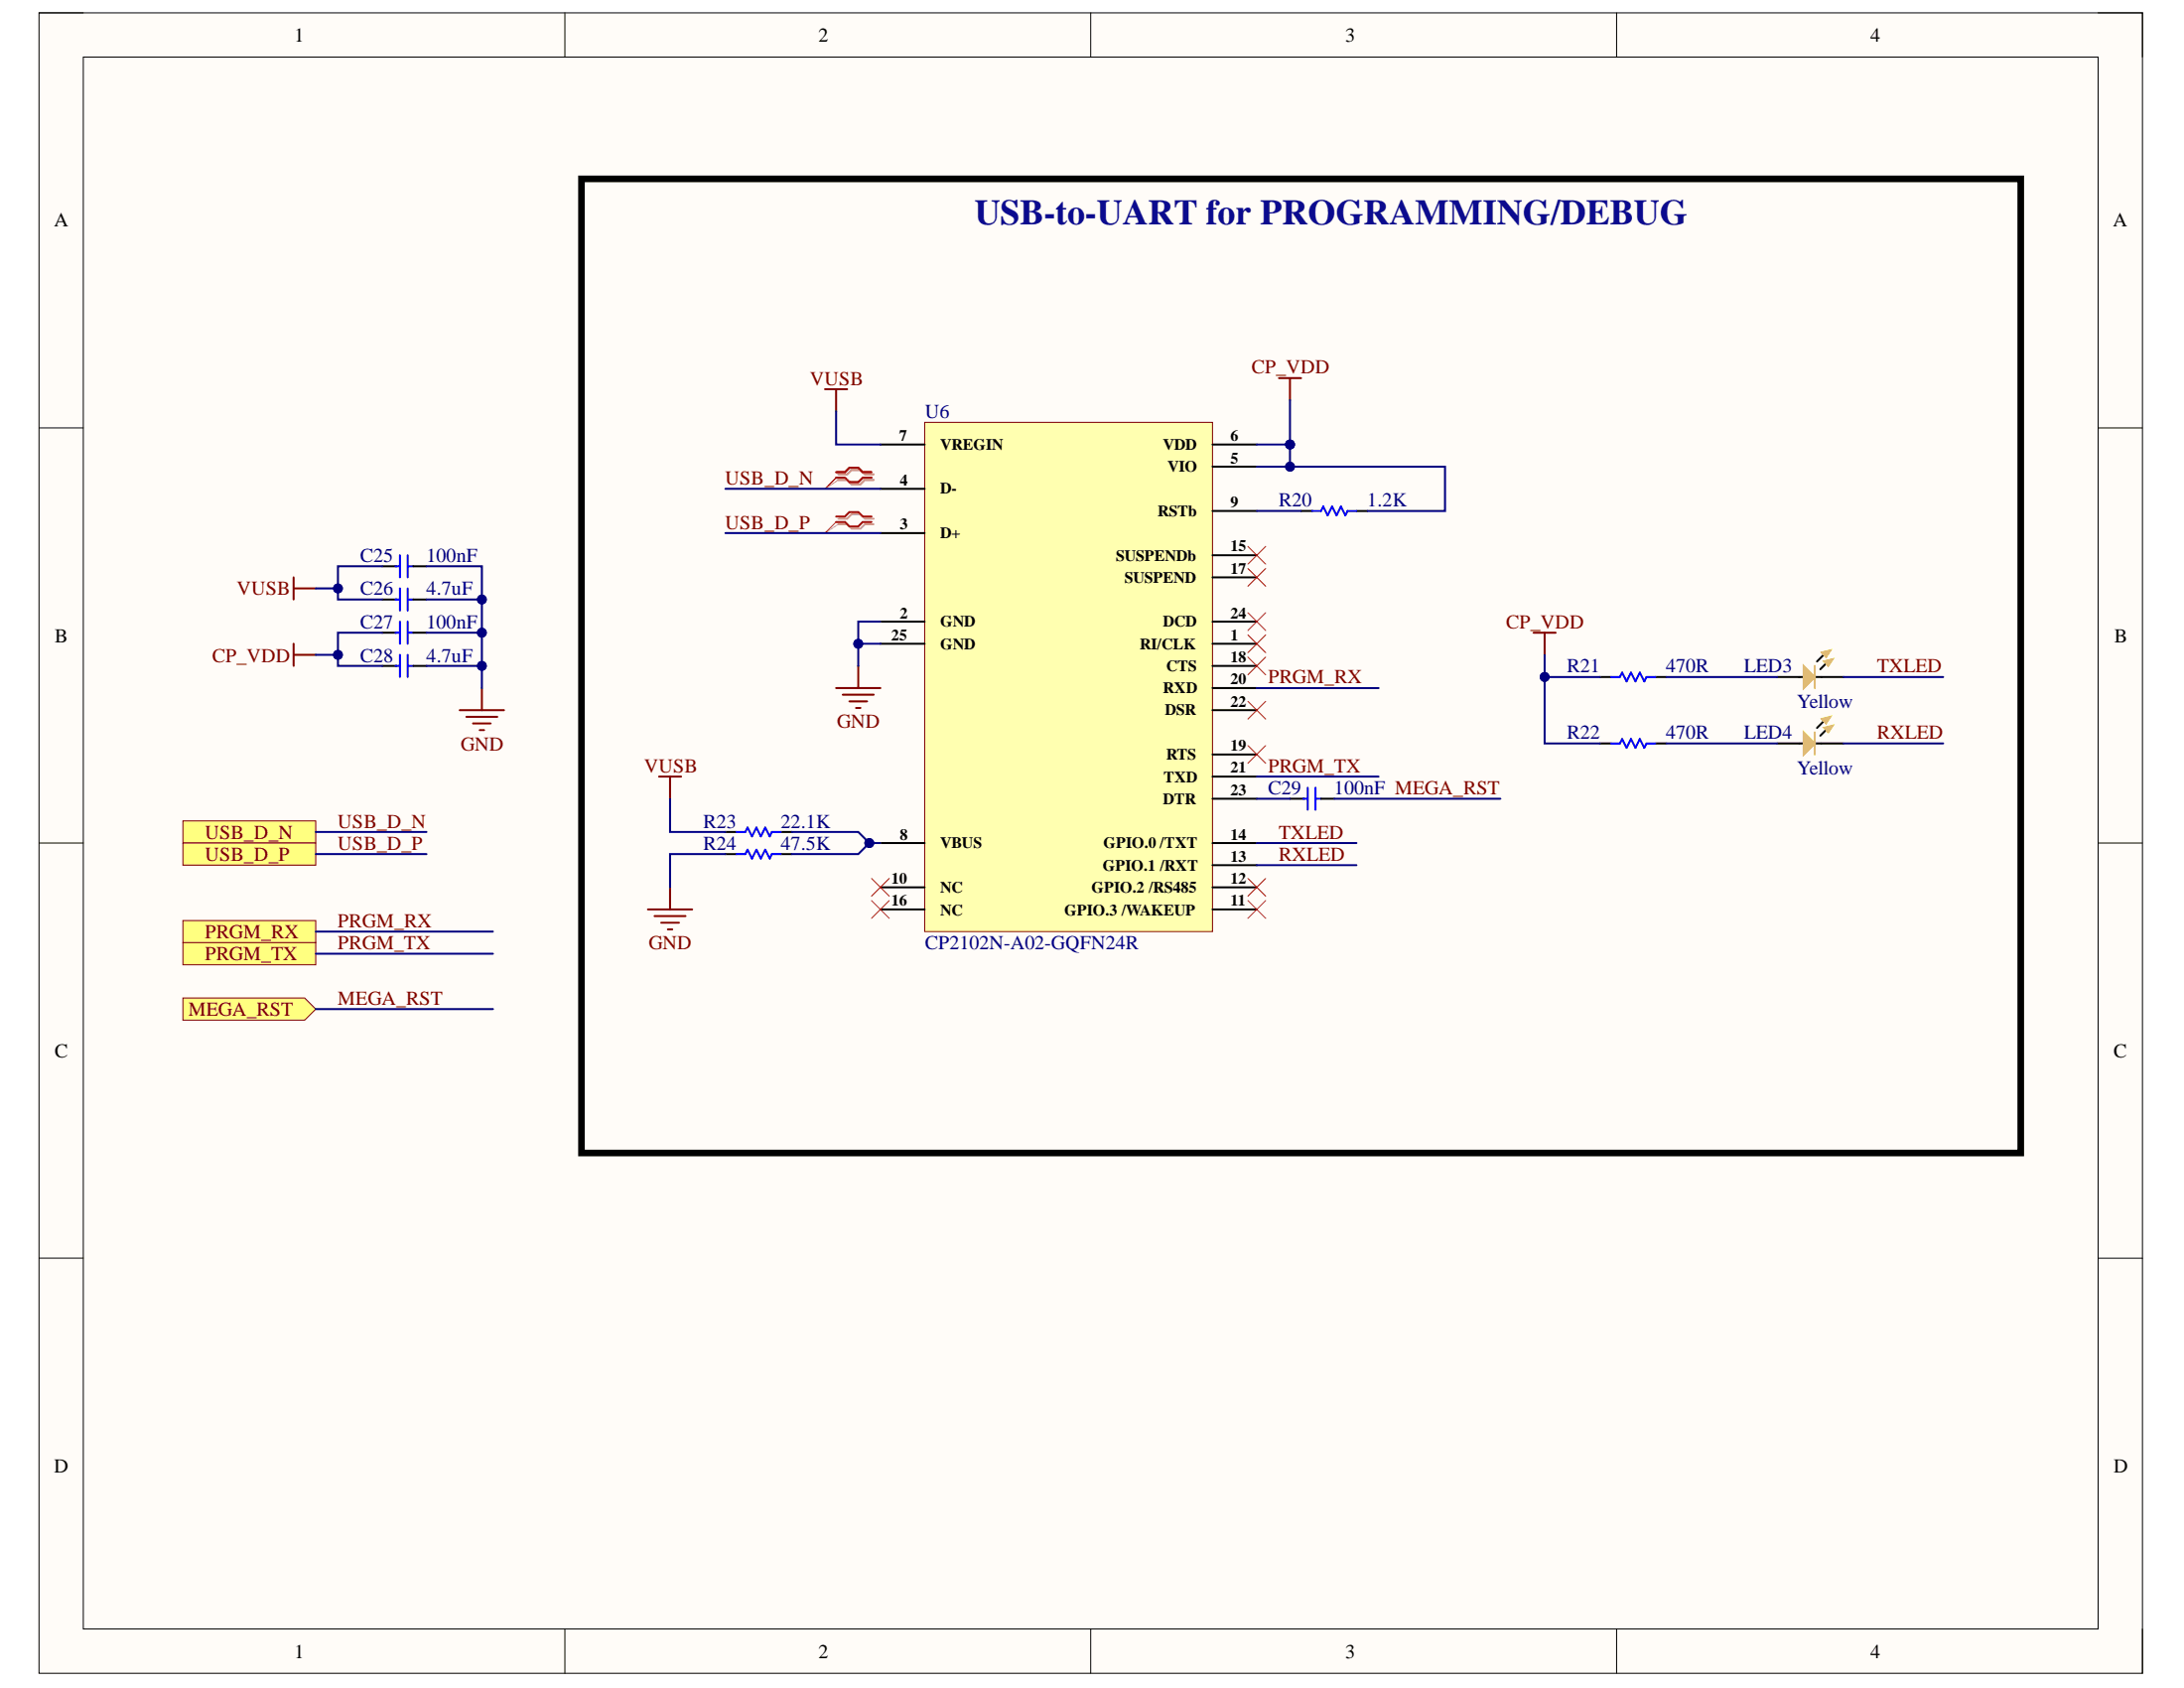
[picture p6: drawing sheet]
<svg xmlns="http://www.w3.org/2000/svg" width="279mm" height="216mm" viewBox="0 0 279 216" stroke-linecap="round" stroke-linejoin="round" font-family="sans-serif">
<path d="M5 1.6h269.1v212.4h-269.1z" fill-rule="evenodd" fill="#fffcf8"/>
<path d="M5 1.6h269.1v212.4h-269.1z" fill="none" stroke="#000" stroke-width=".13"/>
<path d="M10.7 7.3h257.7v201.1h-257.7z" fill-rule="evenodd" fill="#fffcf8"/>
<g fill="none" stroke="#000" stroke-width=".13">
<path d="M5 1.6h5.7M10.7 7.3h257.7v201.1h-257.7zM72.3 1.6v5.7M139.5 1.6v5.7M206.8 1.6v5.7M268.4 1.6h5.7v5.7M5 54.7h5.7M268.4 54.7h5.7M5 107.8h5.7M268.4 107.8h5.7M5 160.9h5.7M268.4 160.9h5.7"/>
<path d="M72.3 208.4v5.6M139.5 208.4v5.6M206.8 208.4v5.6M274.1 208.4v5.6"/>
</g>
<path d="M118.3 54h36.8v65.2h-36.8z" fill-rule="evenodd" fill="#ffffb0"/>
<path d="M118.3 54h36.8v65.2h-36.8z" fill="none" stroke="#800000" stroke-width=".13"/>
<g fill="none" stroke="#000" stroke-width=".25">
<path d="M112.6 56.9h5.7M155.1 59.7h5.7M155.1 56.9h5.7M112.6 79.5h5.7M112.6 68.2h5.7M112.6 62.5h5.7M155.1 79.5h5.7M155.1 65.4h5.7M155.1 71h5.7M155.1 73.8h5.7M112.6 82.3h5.7M155.1 82.3h5.7"/>
<path d="M155.1 85.2h5.7M155.1 96.5h5.7M155.1 88h5.7M155.1 99.3h5.7M155.1 90.8h5.7M112.6 107.8h5.7M112.6 113.5h5.7M112.6 116.3h5.7M155.1 107.8h5.7M155.1 113.5h5.7M155.1 116.3h5.7M155.1 110.7h5.7"/>
<path d="M155.1 102.2h5.7"/>
</g>
<g fill="none" stroke="#800000" stroke-width=".25">
<path d="M105.5 49.8h2.9M107 49.8v2.8M163.6 48.4h2.8M165 48.4v2.8M37.6 73.8v2.9M37.6 75.3h2.8M37.6 82.3v2.9M37.6 83.8h2.8M58.8 90.8h5.7M59.7 91.7h3.9M60.5 92.5h2.3M61.4 93.4h.5"/>
<path d="M61.6 88v2.8M84.3 99.3h2.8M85.7 99.3v2.9M107 88h5.6M107.8 88.9h4M108.7 89.7h2.2M109.5 90.6h.6M109.8 85.2v2.8M196.2 80.9h2.8M197.6 80.9v2.9M82.9 116.3h5.7M83.7 117.2h4"/>
<path d="M84.6 118h2.3M85.4 118.9h.6M85.7 113.5v2.8"/>
</g>
<g fill="none" stroke="#f00" stroke-width=".13">
<path d="M107 61.1l-1.5 1.4M107 66.8l-1.5 1.4M159.6 78.4l2.3 2.2M159.6 72.7l2.3 2.3M159.6 69.9l2.3 2.2M161.9 78.4l-2.3 2.2M161.9 72.7l-2.3 2.3M161.9 69.9l-2.3 2.2M159.6 95.4l2.3 2.2M159.6 89.7l2.3 2.3M159.6 84l2.3 2.3M159.6 81.2l2.3 2.3"/>
<path d="M161.9 95.4l-2.3 2.2M161.9 89.7l-2.3 2.3M161.9 84l-2.3 2.3M161.9 81.2l-2.3 2.3M111.5 112.4l2.3 2.2M111.5 115.2l2.3 2.3M113.8 112.4l-2.3 2.2M113.8 115.2l-2.3 2.3M159.6 115.2l2.3 2.3M159.6 112.4l2.3 2.2M161.9 115.2l-2.3 2.3M161.9 112.4l-2.3 2.2"/>
</g>
<path d="M107.2 60.7h1.2l.5-.6h1.2l.5 .6h1.2M107.2 61.4h1.2l.5 .6h1.2l.5-.6h1.2M107.2 66.3h1.2l.5-.5h1.2l.5 .5h1.2M107.2 67h1.2l.5 .6h1.2l.5-.6h1.2" fill="none" stroke="#d0a19e" stroke-width=".25"/>
<path d="M107.2 61.4l-1.7 1.1M107.2 67l-1.7 1.2" fill="none" stroke="#d0a19e" stroke-width=".13"/>
<path d="M107 60.4h1.1l.6-.6h1.1l.6 .6h1.1M107 61.1h1.1l.6 .6h1.1l.6-.6h1.1M107 66.1h1.1l.6-.6h1.1l.6 .6h1.1M107 66.8h1.1l.6 .5h1.1l.6-.5h1.1" fill="none" stroke="#f00" stroke-width=".25"/>
<path d="M23.4 117.7h17v2.9h-17z" fill-rule="evenodd" fill="#ffff80"/>
<path d="M23.4 117.7h17v2.9h-17z" fill="none" stroke="#800000" stroke-width=".13"/>
<path d="M23.4 120.6h17v2.8h-17z" fill-rule="evenodd" fill="#ffff80"/>
<path d="M23.4 120.6h17v2.8h-17z" fill="none" stroke="#800000" stroke-width=".13"/>
<path d="M23.4 105h17v2.8h-17z" fill-rule="evenodd" fill="#ffff80"/>
<path d="M23.4 105h17v2.8h-17z" fill="none" stroke="#800000" stroke-width=".13"/>
<path d="M23.4 107.8h17v2.9h-17z" fill-rule="evenodd" fill="#ffff80"/>
<path d="M23.4 107.8h17v2.9h-17z" fill="none" stroke="#800000" stroke-width=".13"/>
<g fill="none" stroke="#000" stroke-width=".25">
<path d="M48.9 76.7h1.8M48.9 72.4h1.8M52.9 76.7h1.7M52.9 72.4h1.7M166.4 65.4h1.5M173.5 65.4h1.4M48.9 85.2h1.8M48.9 80.9h1.8M52.9 85.2h1.7M52.9 80.9h1.7M204.7 86.6h1.4M204.7 95.1h1.4"/>
<path d="M211.8 86.6h1.4M211.8 95.1h1.4M233.6 84.9l-.7 .7M92.8 106.4h1.4M92.8 109.2h1.4M99.9 106.4h1.4M99.9 109.2h1.4"/>
</g>
<g fill="none" stroke="#00f" stroke-width=".25">
<path d="M50.6 76.7h.6M50.6 72.4h.6M51.2 71v2.8M51.2 75.3v2.8M51.2 79.5v2.8M52.2 71v2.8M52.2 75.3v2.8M52.2 79.5v2.8M52.3 76.7h.6M52.3 72.4h.6M167.9 65.4h1.1l.3-.6 .5 1.1 .6-1.1 .6 1.1 .5-1.1 .6 1.1 .3-.5M172.4 65.4h1.1"/>
<path d="M50.6 85.2h.6M50.6 80.9h.6M51.2 83.8v2.8M52.2 83.8v2.8M52.3 85.2h.6M52.3 80.9h.6M206.1 86.6h1.1l.3-.6 .6 1.2 .6-1.2 .5 1.2 .6-1.2 .6 1.2 .2-.6h1.2M206.1 95.1h1.1l.3-.6 .6 1.2 .6-1.2 .5 1.2 .6-1.2 .6 1.2 .2-.6h1.2M94.2 106.4h1.1l.3-.6 .6 1.2 .6-1.2 .5 1.2 .6-1.2 .6 1.2 .2-.6h1.2M94.2 109.2h1.1l.3-.5 .6 1.1 .6-1.1 .5 1.1 .6-1.1 .6 1.1 .2-.6h1.2"/>
</g>
<path d="M74.4 22.9h184.1v124.6h-184.1z" fill="none" stroke="#000" stroke-width=".85"/>
<path d="M233.2 84.6l1.4-.4-.7 1z" fill-rule="evenodd" fill="#f1c232"/>
<path d="M233.2 84.6l1.4-.4-.7 1z" fill="none" stroke="#f1c232" stroke-width=".13"/>
<path d="M233.3 83.8l-.8 .8" fill="none" stroke="#000" stroke-width=".25"/>
<path d="M233 83.4l1.3-.3-.7 1z" fill-rule="evenodd" fill="#f1c232"/>
<path d="M233 83.4l1.3-.3-.7 1z" fill="none" stroke="#f1c232" stroke-width=".13"/>
<path d="M227.4 86.6h3.3M232.2 86.6h3.6" fill="none" stroke="#000" stroke-width=".25"/>
<path d="M232.2 85.2v2.8" fill="none" stroke="#f1c232" stroke-width=".25"/>
<path d="M230.7 85.2l1.5 1.4-1.5 1.4z" fill="#f1c232"/>
<path d="M230.7 85.2l1.5 1.4-1.5 1.4z" fill="none" stroke="#f1c232" stroke-width=".25"/>
<path d="M233.6 93.4l-.7 .7" fill="none" stroke="#000" stroke-width=".25"/>
<path d="M233.2 93.1l1.4-.4-.7 1z" fill-rule="evenodd" fill="#f1c232"/>
<path d="M233.2 93.1l1.4-.4-.7 1z" fill="none" stroke="#f1c232" stroke-width=".13"/>
<path d="M233.3 92.3l-.8 .8" fill="none" stroke="#000" stroke-width=".25"/>
<path d="M233 91.9l1.3-.3-.7 1z" fill-rule="evenodd" fill="#f1c232"/>
<path d="M233 91.9l1.3-.3-.7 1z" fill="none" stroke="#f1c232" stroke-width=".13"/>
<path d="M227.4 95.1h3.3M232.2 95.1h3.6" fill="none" stroke="#000" stroke-width=".25"/>
<path d="M232.2 93.7v2.8" fill="none" stroke="#f1c232" stroke-width=".25"/>
<path d="M230.7 93.7l1.5 1.4-1.5 1.4z" fill="#f1c232"/>
<path d="M230.7 93.7l1.5 1.4-1.5 1.4z" fill="none" stroke="#f1c232" stroke-width=".25"/>
<path d="M165 102.2h1.9M169 102.2h1.7" fill="none" stroke="#000" stroke-width=".25"/>
<path d="M166.7 102.2h.6M167.3 100.7v2.9M168.3 100.7v2.9M168.4 102.2h.6" fill="none" stroke="#00f" stroke-width=".25"/>
<g fill="none" stroke="#000080" stroke-width=".25">
<path d="M107 52.6v4.3h5.6M92.8 62.5h19.8M92.8 68.2h19.8M160.8 65.4h5.6M160.8 99.3h15.6M160.8 88h15.6M213.2 86.6h14.2M213.2 95.1h14.2M235.8 86.6h12.8M235.8 95.1h12.8M40.4 119.2h22.7M40.4 106.4h14.2"/>
<path d="M40.4 109.2h14.2M101.3 106.4h8.5l1.4 1.4h1.4M160.8 107.8h12.7M40.4 122h22.7"/>
</g>
<circle cx="111.2" cy="107.8" r=".57" fill="#000080"/>
<circle cx="111.2" cy="107.8" r=".57" fill="none" stroke="#000080" stroke-width=".13"/>
<path d="M61.6 76.7v11.3M85.7 102.2v4.2h7.1" fill="none" stroke="#000080" stroke-width=".25"/>
<circle cx="61.6" cy="76.7" r=".57" fill="#000080"/>
<circle cx="61.6" cy="76.7" r=".57" fill="none" stroke="#000080" stroke-width=".13"/>
<circle cx="61.6" cy="80.9" r=".57" fill="#000080"/>
<circle cx="61.6" cy="80.9" r=".57" fill="none" stroke="#000080" stroke-width=".13"/>
<circle cx="61.6" cy="85.2" r=".57" fill="#000080"/>
<circle cx="61.6" cy="85.2" r=".57" fill="none" stroke="#000080" stroke-width=".13"/>
<path d="M54.6 80.9h7" fill="none" stroke="#000080" stroke-width=".25"/>
<circle cx="61.6" cy="80.9" r=".57" fill="#000080"/>
<circle cx="61.6" cy="80.9" r=".57" fill="none" stroke="#000080" stroke-width=".13"/>
<path d="M54.6 85.2h7" fill="none" stroke="#000080" stroke-width=".25"/>
<circle cx="61.6" cy="85.2" r=".57" fill="#000080"/>
<circle cx="61.6" cy="85.2" r=".57" fill="none" stroke="#000080" stroke-width=".13"/>
<path d="M40.4 75.3h2.8" fill="none" stroke="#000080" stroke-width=".25"/>
<circle cx="43.2" cy="75.3" r=".57" fill="#000080"/>
<circle cx="43.2" cy="75.3" r=".57" fill="none" stroke="#000080" stroke-width=".13"/>
<path d="M40.4 83.8h2.8" fill="none" stroke="#000080" stroke-width=".25"/>
<circle cx="43.2" cy="83.8" r=".57" fill="#000080"/>
<circle cx="43.2" cy="83.8" r=".57" fill="none" stroke="#000080" stroke-width=".13"/>
<path d="M48.9 72.4h-5.7v4.3h5.7" fill="none" stroke="#000080" stroke-width=".25"/>
<circle cx="43.2" cy="75.3" r=".57" fill="#000080"/>
<circle cx="43.2" cy="75.3" r=".57" fill="none" stroke="#000080" stroke-width=".13"/>
<path d="M54.6 72.4h7v4.3h-7" fill="none" stroke="#000080" stroke-width=".25"/>
<circle cx="61.6" cy="76.7" r=".57" fill="#000080"/>
<circle cx="61.6" cy="76.7" r=".57" fill="none" stroke="#000080" stroke-width=".13"/>
<path d="M48.9 80.9h-5.7v4.3h5.7" fill="none" stroke="#000080" stroke-width=".25"/>
<circle cx="43.2" cy="83.8" r=".57" fill="#000080"/>
<circle cx="43.2" cy="83.8" r=".57" fill="none" stroke="#000080" stroke-width=".13"/>
<path d="M160.8 56.9h4.2" fill="none" stroke="#000080" stroke-width=".25"/>
<circle cx="165" cy="56.9" r=".57" fill="#000080"/>
<circle cx="165" cy="56.9" r=".57" fill="none" stroke="#000080" stroke-width=".13"/>
<path d="M165 56.9v2.8" fill="none" stroke="#000080" stroke-width=".25"/>
<circle cx="165" cy="56.9" r=".57" fill="#000080"/>
<circle cx="165" cy="56.9" r=".57" fill="none" stroke="#000080" stroke-width=".13"/>
<circle cx="165" cy="59.7" r=".57" fill="#000080"/>
<circle cx="165" cy="59.7" r=".57" fill="none" stroke="#000080" stroke-width=".13"/>
<path d="M165 51.2v5.7" fill="none" stroke="#000080" stroke-width=".25"/>
<circle cx="165" cy="56.9" r=".57" fill="#000080"/>
<circle cx="165" cy="56.9" r=".57" fill="none" stroke="#000080" stroke-width=".13"/>
<path d="M197.6 83.8v11.3h7.1" fill="none" stroke="#000080" stroke-width=".25"/>
<circle cx="197.6" cy="86.6" r=".56" fill="#000080"/>
<circle cx="197.6" cy="86.6" r=".56" fill="none" stroke="#000080" stroke-width=".13"/>
<path d="M197.6 86.6h7.1" fill="none" stroke="#000080" stroke-width=".25"/>
<circle cx="197.6" cy="86.6" r=".56" fill="#000080"/>
<circle cx="197.6" cy="86.6" r=".56" fill="none" stroke="#000080" stroke-width=".13"/>
<path d="M112.6 79.5h-2.8v5.7" fill="none" stroke="#000080" stroke-width=".25"/>
<circle cx="109.8" cy="82.3" r=".57" fill="#000080"/>
<circle cx="109.8" cy="82.3" r=".57" fill="none" stroke="#000080" stroke-width=".13"/>
<path d="M109.8 82.3h2.8" fill="none" stroke="#000080" stroke-width=".25"/>
<circle cx="109.8" cy="82.3" r=".57" fill="#000080"/>
<circle cx="109.8" cy="82.3" r=".57" fill="none" stroke="#000080" stroke-width=".13"/>
<path d="M160.8 59.7h24.1v5.7h-10" fill="none" stroke="#000080" stroke-width=".25"/>
<circle cx="165" cy="59.7" r=".57" fill="#000080"/>
<circle cx="165" cy="59.7" r=".57" fill="none" stroke="#000080" stroke-width=".13"/>
<path d="M111.2 107.8l-1.4 1.4h-8.5" fill="none" stroke="#000080" stroke-width=".25"/>
<circle cx="111.2" cy="107.8" r=".57" fill="#000080"/>
<circle cx="111.2" cy="107.8" r=".57" fill="none" stroke="#000080" stroke-width=".13"/>
<path d="M92.8 109.2h-7.1v4.3M160.8 102.2h4.2M160.8 110.7h12.7M170.7 102.2h21.2" fill="none" stroke="#000080" stroke-width=".25"/>
<path d="M23.4 127.7h15.6l1.4 1.4-1.4 1.4h-15.6z" fill-rule="evenodd" fill="#ffff80"/>
<path d="M23.4 127.7h15.6l1.4 1.4-1.4 1.4h-15.6z" fill="none" stroke="#800000" stroke-width=".13"/>
<path d="M40.4 129.1h22.7" fill="none" stroke="#000080" stroke-width=".25"/>
<text font-size="4.6" fill="#0b0b8e" x="124.7" y="28.7">USB-to-UART for PROGRAMMING/DEBUG</text>
<g font-size="2.5">
<text x="37.6" y="5.3">1</text>
<text x="104.7" y="5.3">2</text>
<text x="172.1" y="5.3">3</text>
<text x="239.3" y="5.3">4</text>
<text x="6.9" y="29">A</text>
<text x="270.3" y="29">A</text>
<text x="7" y="82.1">B</text>
<text x="270.5" y="82.1">B</text>
<text x="7" y="135.2">C</text>
<text x="270.4" y="135.2">C</text>
<text x="6.9" y="188.3">D</text>
<text x="270.4" y="188.3">D</text>
<text x="37.6" y="212.1">1</text>
<text x="104.7" y="212.1">2</text>
<text x="172.1" y="212.1">3</text>
<text x="239.3" y="212.1">4</text>
</g>
<g font-size="2.5" fill="#800000">
<text x="160.1" y="47.8">CP_VDD</text>
<text x="103.6" y="49.2">VUSB</text>
<text x="92.8" y="62">USB_D_N</text>
<text x="92.8" y="67.7">USB_D_P</text>
<text x="30.3" y="76.1">VUSB</text>
<text x="192.7" y="80.3">CP_VDD</text>
<text x="27.2" y="84.6">CP_VDD</text>
<text x="162.2" y="87.4">PRGM_RX</text>
<text x="240.1" y="86">TXLED</text>
<text x="59" y="96">GND</text>
<text x="107.1" y="93.1">GND</text>
<text x="240.1" y="94.5">RXLED</text>
<text x="82.4" y="98.8">VUSB</text>
<text x="162.2" y="98.8">PRGM_TX</text>
<text x="26.2" y="107.3">USB_D_N</text>
<text x="43.2" y="105.9">USB_D_N</text>
<text x="163.6" y="107.3">TXLED</text>
<text x="26.2" y="110.1">USB_D_P</text>
<text x="43.2" y="108.7">USB_D_P</text>
<text x="163.6" y="110.1">RXLED</text>
<text x="26.2" y="120">PRGM_RX</text>
<text x="43.2" y="118.6">PRGM_RX</text>
<text x="26.2" y="122.9">PRGM_TX</text>
<text x="43.2" y="121.4">PRGM_TX</text>
<text x="83" y="121.4">GND</text>
<text x="24.1" y="129.9">MEGA_RST</text>
<text x="43.2" y="128.5">MEGA_RST</text>
</g>
<g font-size="2.5" fill="#000080">
<text x="118.3" y="53.4">U6</text>
<text x="163.6" y="64.8">R20</text>
<text x="174.9" y="64.8">1.2K</text>
<text x="46.1" y="71.9">C25</text>
<text x="54.6" y="71.9">100nF</text>
<text x="46.1" y="76.1">C26</text>
<text x="54.6" y="76.1">4.7uF</text>
<text x="46.1" y="80.3">C27</text>
<text x="54.6" y="80.3">100nF</text>
<text x="46.1" y="84.6">C28</text>
<text x="54.6" y="84.6">4.7uF</text>
<text x="200.5" y="86">R21</text>
<text x="213.1" y="86">470R</text>
<text x="223.1" y="86">LED3</text>
<text x="200.5" y="94.5">R22</text>
<text x="213.1" y="94.5">470R</text>
<text x="223.1" y="94.5">LED4</text>
<text x="229.9" y="90.6">Yellow</text>
<text x="162.2" y="101.6">C29</text>
<text x="170.7" y="101.6">100nF MEGA_RST</text>
<text x="229.9" y="99">Yellow</text>
<text x="90" y="105.9">R23</text>
<text x="99.9" y="105.9">22.1K</text>
<text x="90" y="108.7">R24</text>
<text x="99.9" y="108.7">47.5K</text>
<text x="118.3" y="121.4">CP2102N-A02-GQFN24R</text>
</g>
<g font-size="2">
<text x="115" y="56.4">7</text>
<text x="120.3" y="57.5">VREGIN</text>
<text x="148.8" y="57.5">VDD</text>
<text x="157.4" y="59.3">5</text>
<text x="157.4" y="56.4">6</text>
<text x="115.1" y="62.1">4</text>
<text x="120.3" y="63.2">D-</text>
<text x="149.4" y="60.4">VIO</text>
<text x="157.4" y="64.9">9</text>
<text x="115.1" y="67.7">3</text>
<text x="120.3" y="68.8">D+</text>
<text x="142.8" y="71.7">SUSPENDb</text>
<text x="148.1" y="66">RSTb</text>
<text x="157.4" y="70.5">15</text>
<text x="143.9" y="74.5">SUSPEND</text>
<text x="157.4" y="73.4">17</text>
<text x="114" y="81.9">25</text>
<text x="115.1" y="79.1">2</text>
<text x="120.3" y="80.2">GND</text>
<text x="120.3" y="83">GND</text>
<text x="145.8" y="83">RI/CLK</text>
<text x="148.8" y="80.2">DCD</text>
<text x="157.4" y="81.9">1</text>
<text x="157.4" y="79.1">24</text>
<text x="148.8" y="88.7">RXD</text>
<text x="149.2" y="85.8">CTS</text>
<text x="157.4" y="84.7">18</text>
<text x="157.4" y="87.5">20</text>
<text x="149" y="91.5">DSR</text>
<text x="157.4" y="90.4">22</text>
<text x="148.9" y="100">TXD</text>
<text x="149.2" y="97.2">RTS</text>
<text x="157.4" y="96.1">19</text>
<text x="157.4" y="98.9">21</text>
<text x="157.4" y="101.7">23</text>
<text x="115.1" y="107.4">8</text>
<text x="148.8" y="102.8">DTR</text>
<text x="157.4" y="107.4">14</text>
<text x="114" y="113.1">10</text>
<text x="120.3" y="108.5">VBUS</text>
<text x="141.1" y="111.4">GPIO.1 /RXT</text>
<text x="141.2" y="108.5">GPIO.0 /TXT</text>
<text x="157.4" y="113.1">12</text>
<text x="157.4" y="110.2">13</text>
<text x="114" y="115.8">16</text>
<text x="120.3" y="114.2">NC</text>
<text x="120.3" y="117">NC</text>
<text x="136.2" y="117">GPIO.3 /WAKEUP</text>
<text x="139.6" y="114.2">GPIO.2 /RS485</text>
<text x="157.4" y="115.8">11</text>
</g>
</svg>
